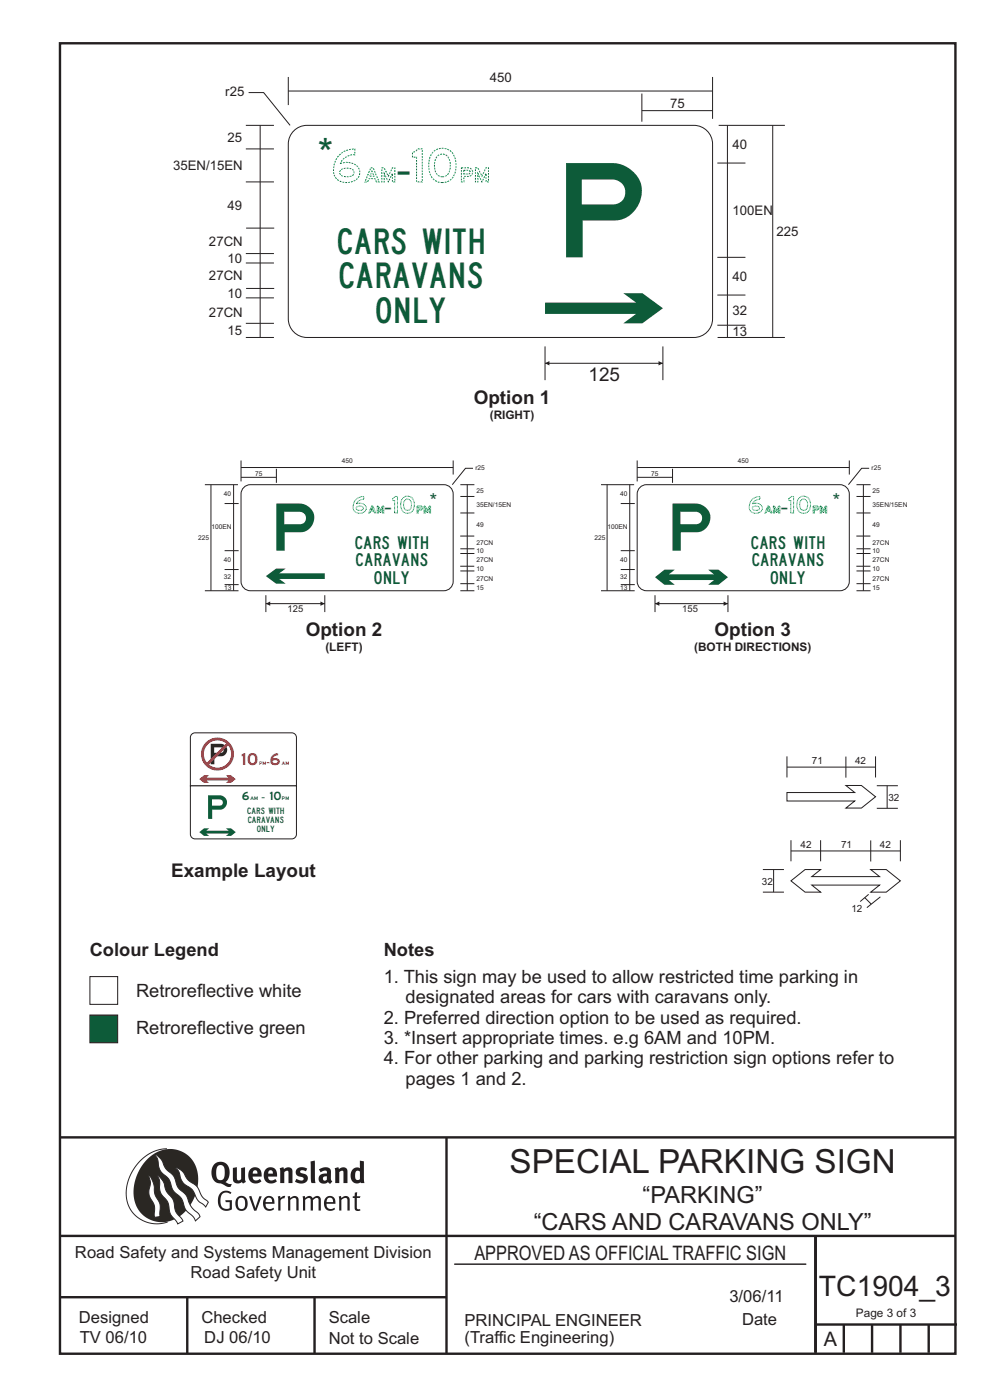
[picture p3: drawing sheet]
<svg xmlns="http://www.w3.org/2000/svg" width="210mm" height="297mm" viewBox="0 0 210 297" stroke-linecap="round" stroke-linejoin="round" font-family="sans-serif">
<g fill="none" stroke="#231f20" stroke-width=".51">
<path d="M12.7 9.2h190v278h-190zM12.7 241.3h190M94.7 241.4v45.8M12.7 275.2h82M12.7 262.2h190.1M39.7 275.2v12M66.7 275.2v12M173 262.1v24.9M173 281h30M179 281v6M185 281v6M191 281v6"/>
<path d="M197 281v6"/>
</g>
<path d="M96.4 268.2h74.6" fill="none" stroke="#231f20" stroke-width=".21"/>
<path d="M35.4 243.7a9.5 9.5 0 0 0-8.6 10.4 6.5 6.5 0 0 0 8.8 5.1" fill="none" stroke="#2a2723" stroke-width=".21"/>
<path d="M31.3 245.9a6.1 6.1 0 0 1 7.3-1.6 6.1 6.1 0 0 1 3.4 6.6 8.8 8.8 0 0 1-7.2 8.4 6.1 6.1 0 0 1-6.4-7.5 10.5 10.5 0 0 1 2.9-5.9z" fill-rule="evenodd" fill="#2a2723"/>
<g fill="#fff" stroke="#2a2723" stroke-width=".21">
<path d="M31.6 249.3l.3 .3 .6 1.2 .4 2.6 1 2 .1 2.7-1.2 .1-.1-2.4-.9-1.8-.2-.7 .3-2.4z" fill-rule="evenodd"/>
<path d="M37.2 247.7l.5 .1 .9 .6 1.3 1.9 1.9 1.5 1.1 2.1 1.3 1.2-.6 1-1.6-1.5-1.2-2.2-2-1.5-.5-.9-.4-1.5z" fill-rule="evenodd"/>
<path d="M32.8 244.9l.4 .1 .9 .8 1 2.1 1.7 1.5 1 2.5 1.6 1.6 1.2 2.5 1.6 1.6 .2 .5-.9 .9-.5-.9-1.6-1.5-1-2.4-1.7-1.7-.9-2.4-1.8-1.7-.3-.9-.3-1.6z" fill-rule="evenodd"/>
<path d="M33.4 249.4l.5 .3 .7 .9 .7 2.1 1.5 1.9 .5 2.5 1.5 1.8v.1l-1.1 .6-1.6-2.1-.6-2.5-1.4-1.9-.3-1v-1.6z" fill-rule="evenodd"/>
</g>
<g fill="#231f20">
<path d="M46.8 253.1l.5-.4 .7-.1 .6 .1 .5 .3-.2 .3-.9-.3-.8 .2-.3 .7-.1 1.1 .1 .6 .3 .5 .5 .3h.6l.4-.1v-1.3h-.8l-.1-.4h1.4v2l-.7 .2-.8 .1-.6-.3-.5-.4-.3-.8-.1-1 .2-.7z" fill-rule="evenodd"/>
<path d="M50.7 254.3l.7-.2 .5 .5 .1 1.2-.2 .4-.3 .2h-.5l-.4-.3-.2-1.1zM50.4 254l-.5 1.1 .3 1.2 .7 .5 1-.1 .4-.4 .2-.5v-.8l-.2-.7-.3-.4-.5-.2h-.6z" fill-rule="evenodd"/>
<path d="M52.8 253.8l.5-.1 .9 2.6 .8-2.5h.5l-1.1 3h-.5z" fill-rule="evenodd"/>
<path d="M56.6 254.2l.4-.1 .4 .1 .2 .3 .1 .5h-1.4zM56.2 254l-.4 1v.7l.3 .6 .4 .4 .5 .2 1.1-.3 .1-.1-.2-.3-.6 .3-.7-.2-.3-.2-.1-.6v-.1h1.9l-.2-1.2-.8-.5-.5 .1z" fill-rule="evenodd"/>
<path d="M58.9 253.8l.5-.1 .1 .5 .4-.4 .6-.1-.2 .5-.4 .1-.4 .3v2.2h-.5z" fill-rule="evenodd"/>
<path d="M61 253.8l.5-.1a.24 .24 0 0 0 .1 .4 .24 .24 0 0 0 .3-.2l.8-.2 .6 .5v2.6h-.4l-.1-2.3-.1-.3-.3-.1-.8 .5v2.2h-.5z" fill-rule="evenodd"/>
<path d="M64.2 253.8l.4-.1a.23 .23 0 0 0 .2 .4 .23 .23 0 0 0 .3-.2l.5-.2 .6 .2a.23 .23 0 0 0 .2 .2 .23 .23 0 0 0 .2-.1l.8-.3 .6 .4 .1 2.7h-.5v-2.3l-.1-.3-.3-.1-.8 .5v2.2h-.5v-2.3l-.1-.3-.3-.1-.8 .4v2.3h-.4z" fill-rule="evenodd"/>
<path d="M69.5 254.2l.5-.1 .4 .1 .3 .8h-1.4zM69.2 254l-.5 1 .1 .7 .2 .6 .4 .4 .4 .2 1.1-.3 .2-.1-.2-.3-.6 .3-.7-.2-.3-.4v-.5h1.9l-.2-1.2-.4-.3-.5-.2-.5 .1z" fill-rule="evenodd"/>
<path d="M71.8 253.8l.5-.1a.24 .24 0 0 0 .1 .4 .24 .24 0 0 0 .4-.2l.7-.2 .6 .5 .1 2.6h-.5v-2.3l-.1-.3-.3-.1-.9 .5v2.2h-.4z" fill-rule="evenodd"/>
<path d="M75.3 253l.5-.1-.1 .9h.8l-.2 .3h-.6v2.2l.2 .2h.5v.3l-.2 .1-.6-.1-.4-.3v-2.4h-.4v-.3h.4z" fill-rule="evenodd"/>
<path d="M46.2 247.4l.4-.2h.4l.6 .6v1.8l-.2 .5-.3 .2h-.8l-.3-.6-.1-1.5zM45.5 246.9l-.4 .7-.2 .8v1l.3 .9 .7 .6 1 .2 1.6 .7 .4-.1 .3-.5h-.6l-.8-.4 .7-1 .2-1.5a1.91 1.91 0 0 0-1.1-1.7 1.91 1.91 0 0 0-2.1 .3z" fill-rule="evenodd"/>
<path d="M49.4 247.8l.8-.2 .1 2.5 .1 .2 .3 .1 .5-.3v-2.3l.8-.2v2.6l.2 .5-.7 .3a.39 .39 0 0 0-.7 0h-.8l-.5-.4z" fill-rule="evenodd"/>
<path d="M53.8 248.4l.3-.1h.3l.2 .7h-1zM53.1 248l-.3 .5-.1 .8v.7l.4 .6 .5 .4 .6 .1 .7-.1 .6-.4-.4-.5-.4 .3h-.5l-.4-.2-.2-.3v-.3h1.9l-.1-1-.3-.6-1-.4-.5 .1z" fill-rule="evenodd"/>
<path d="M57.1 248.4l.2-.1h.4l.2 .7h-1zM56.4 248l-.3 .6-.2 .8 .2 .7 .3 .5 .5 .4 .6 .1 .6-.1 .6-.4-.3-.5-.6 .3h-.5l-.4-.6v-.2h1.9l-.1-1-.3-.6-.5-.3-.5-.1-.5 .1z" fill-rule="evenodd"/>
<path d="M59.3 247.8l.8-.2 .1 .4 1-.4 .7 .3 .1 .5v2.6h-.8v-2.3l-.3-.3-.6 .3v2.3h-.9z" fill-rule="evenodd"/>
<path d="M63 248l.9-.4 1.3 .3-.3 .6-.9-.2-.3 .2 .1 .3 1 .3 .4 .4v.8l-.4 .6-1.1 .2-1.1-.4 .3-.6 1 .3h.3l.2-.3-.1-.3-1-.3-.4-.3-.2-.6z" fill-rule="evenodd"/>
<path d="M68.6 249.7l.7-.2v.7l-.3 .3-.3-.1-.2-.3zM67.7 248.1l.3 .6 .8-.4 .5 .2a.35 .35 0 0 1 0 .5 .35 .35 0 0 1-.5 0l-1 .4-.2 .9 .2 .4 .3 .3h1.1a.49 .49 0 0 1 .8 .2l.5-.6-.3-.4v-1.7l-.2-.5-.4-.3-.6-.1z" fill-rule="evenodd"/>
<path d="M71 247.8l.8-.2 .1 .4 1-.4 .6 .3 .2 .5v2.6h-.8v-2.3l-.3-.3-.6 .3v2.3h-.9z" fill-rule="evenodd"/>
<path d="M75.6 248.5l.3-.1 .4 .2v1.5l-.3 .2-.4-.1-.2-.3v-.9zM76.3 246.2v1.3a.19 .19 0 0 1 0 .3 .19 .19 0 0 1-.3-.1l-.8 .1-.6 .5-.2 .9 .1 1 .3 .5 .6 .3h.6l.5-.2v.2h.8l-.1-4.6z" fill-rule="evenodd"/>
<path d="M65.9 246.4l.9-.2 .1 4.8h-.8l-.1-.3z" fill-rule="evenodd"/>
</g>
<path d="M19.1 215.3h5.9v5.9h-5.9z" fill-rule="evenodd" fill="#0d5b39" stroke="#231f20" stroke-width=".21"/>
<g fill="#fff" stroke="#231f20" stroke-width=".21">
<path d="M19.1 207.2h5.9v5.9h-5.9z" fill-rule="evenodd"/>
<path d="M135.7 103.4l.9-.5 .5-.1h41.1a1.99 1.99 0 0 1 2 2v18.5a1.99 1.99 0 0 1-2 2h-41.1a1.99 1.99 0 0 1-1.9-2v-18.5v-.5z" fill-rule="evenodd"/>
</g>
<g fill="none" stroke="#231f20" stroke-width=".21">
<path d="M135.2 99.2h45M135.2 97.7v4.4M142.7 99.5v2.9M180.2 97.7v3M184.4 99.3h-1.6l-2.8 3.5M135.2 101.3h7.5M181.7 113.7h2.9M181.7 108.8h3M181.7 117.4h3M181.7 102.8h3M183.1 102.8v2.5M183.1 117.4v2.7"/>
<path d="M183.1 108.8v7.6M181.7 120.1h2.9M181.7 121.1h3M181.7 125.3h3M181.7 123.8h3M183.1 121.1v4.2"/>
</g>
<path d="M142.7 106.8v10h1.7v-3.9h3.6l1.1-.3 .7-.6 .6-.8 .3-1v-.9l-.3-.7-.5-.7-.7-.6-.8-.4zM144.3 108.6l3.8 .1 .7 .7v1l-.3 .5-.7 .3h-3.5z" fill-rule="evenodd" fill="#0d5b39"/>
<path d="M181.7 105.3h3M181.7 116.4h3M183.1 105.3v3.5M183.1 116.4v1M183.1 120.1v1" fill="none" stroke="#231f20" stroke-width=".21"/>
<path d="M138.9 122.5l2-1.6h2.2l-1.2 1h9.6l-1.3-1h2.2l2 1.6-2 1.5h-2.2l1.3-.9h-9.6l1.2 .9h-2.2z" fill-rule="evenodd" fill="#0d5b39"/>
<path d="M138.9 126.3v3.5M138.9 128.1h15.5M154.4 126.3v3.5" fill="none" stroke="#231f20" stroke-width=".21"/>
<g fill="#231f20">
<path d="M153.5 127.6l.9 .5-.9 .4z"/>
<path d="M138.9 128.1l1-.5v.9z"/>
</g>
<path d="M127.5 102.8h7M128.8 102.8v22.5M131.7 116.8h3M131.7 106.8h3M133.6 102.8v22.5M127.5 125.3h7.1M131.7 124h3M131.7 120.8h3" fill="none" stroke="#231f20" stroke-width=".21"/>
<path d="M51.7 103.4l.9-.5 .5-.1h41a1.99 1.99 0 0 1 2 2v18.5a1.99 1.99 0 0 1-2 2h-41a1.99 1.99 0 0 1-2-2v-18.5l.1-.5z" fill-rule="evenodd" fill="#fff" stroke="#231f20" stroke-width=".21"/>
<g fill="none" stroke="#231f20" stroke-width=".21">
<path d="M51.1 99.2h45M51.1 97.7v4.4M58.6 99.5v2.9M96.1 97.7v3M100.3 99.3h-1.6l-2.8 3.5M51.1 101.3h7.5M97.6 113.7h3M97.6 108.8h3M97.6 117.4h3M97.6 102.8h3M99.1 102.8v2.5M99.1 117.4v2.7"/>
<path d="M99.1 108.8v7.6M97.6 120.1h3M97.6 121.1h3M97.6 125.3h3M97.6 123.8h3M99.1 121.1v4.2"/>
</g>
<path d="M58.6 106.8v10h1.8v-3.9h3.6l1.1-.3 .7-.6 .5-.8 .3-1v-.9l-.2-.7-.5-.7-.7-.6-.8-.4zM60.3 108.6l3.8 .1 .7 .7v1l-.4 .5-.6 .3h-3.5z" fill-rule="evenodd" fill="#0d5b39"/>
<g fill="none" stroke="#231f20" stroke-width=".21">
<path d="M43.5 102.8h7M44.7 102.8v22.5M47.6 116.8h3M47.6 106.8h3M49.6 102.8v22.5M97.6 105.3h3M97.6 116.4h3M99.1 105.3v3.5M99.1 116.4v1M43.5 125.3h7.1M47.6 124h3M47.6 120.8h3"/>
<path d="M99.1 120.1v1"/>
</g>
<path d="M56.4 122.2l2.2-1.6h2l-1.4 1h9.7v1.2h-9.7l1.4 1h-2z" fill-rule="evenodd" fill="#0d5b39"/>
<path d="M56.4 126.3v3.5M56.4 128.1h12.5M68.9 126.3v3.5" fill="none" stroke="#231f20" stroke-width=".21"/>
<g fill="#231f20">
<path d="M68 127.6l.9 .5-.9 .4z"/>
<path d="M56.4 128.1l.9-.5v.9z"/>
</g>
<path d="M62.3 27.8a3.9 3.9 0 0 1 2.8-1.2h82.1a4 4 0 0 1 4 4v37a4 4 0 0 1-4 4h-82.1a4 4 0 0 1-3.9-4v-37a3.9 3.9 0 0 1 1.1-2.8z" fill-rule="evenodd" fill="#fff" stroke="#231f20" stroke-width=".21"/>
<g fill="none" stroke="#231f20" stroke-width=".21">
<path d="M52.7 19.6h3.2l5.6 7M61.2 19.3h90M61.2 16.3v6M136.2 19.9v5.9M151.2 16.3v8.9M52.1 38.6h6M52.1 26.6h6M55.2 38.6v15.2M55.2 26.6v5M136.2 23.5h15M52.1 55.8h6M52.2 48.4h6"/>
<path d="M55.2 55.8v5.4M52.1 63.2h6M52.1 71.6h6M52.1 68.6h6M52.2 61.2h6M55.2 63.2v8.4"/>
</g>
<path d="M120.1 34.6v20h3.5v-7.8h7.2l1.1-.3 1.1-.4 1.4-1.2 1.1-1.6 .6-1.9v-1.9l-.5-1.4-1-1.4-1.4-1.2-1.6-.7-1.6-.2zM123.4 38.1h6.5l1.1 .2 .9 .6 .5 .8 .2 1-.2 1.1-.7 1-1.3 .5-7 .1z" fill-rule="evenodd" fill="#0d5b39"/>
<g fill="none" stroke="#231f20" stroke-width=".21">
<path d="M52.1 31.6h6M55.2 31.6v7M152.2 34.6h5.9M152.4 26.6h14.1M154.3 26.6v45M163.9 26.6v45M52.1 53.8h6M55.2 53.8v2M152.2 54.6h5.9M55.2 61.2v2M152.2 69h5.9M152.2 62.6h5.9"/>
<path d="M152.2 71.6h14.3"/>
</g>
<path d="M115.6 64.2h19.3l-2.7-2h4.1l4.3 3.2-4.3 3.2h-4.1l2.7-2h-19.3z" fill-rule="evenodd" fill="#0d5b39"/>
<path d="M115.6 73.5v7.1M115.6 77.1h25M140.6 73.5v7.1" fill="none" stroke="#231f20" stroke-width=".21"/>
<g fill="#231f20">
<path d="M115.6 77.1l.9-.5v.9z"/>
<path d="M139.7 76.6l.9 .5-.9 .4z"/>
</g>
<path d="M40.7 155.8l.7-.3h20.5a.99 .99 0 0 1 1 1v10.2h-22.5v-10.2z" fill-rule="evenodd" fill="#fff" stroke="#231f20" stroke-width=".21"/>
<path d="M42.3 165.3l1-.8h1.1l-.7 .5h4.8l-.6-.5h1.1l1 .8-1 .8h-1.1l.6-.5h-4.8l.7 .5h-1.1z" fill-rule="evenodd" fill="#ee1d23"/>
<path d="M44.7 157.8v4.3h.8v-1.7h1.5l.5-.1 .6-.6 .1-.8-.4-.7-.6-.4zM45.4 158.5l1.7 .1 .3 .3v.5l-.4 .3h-1.6z" fill-rule="evenodd" fill="#2a2723"/>
<path d="M42.6 160a3.5 3.5 0 0 0 7 0 3.5 3.5 0 0 0-7 0zM48.4 158.1l-4.1 4.1 .8 .4 .8 .2a2.92 2.92 0 0 0 2.8-1.5 2.92 2.92 0 0 0-.3-3.2zM44.1 157.9a2.94 2.94 0 0 1 3.9-.2l-4.1 4.1-.4-.7-.2-.9a2.88 2.88 0 0 1 .8-2.3z" fill-rule="evenodd" fill="#ee222d"/>
<path d="M40.4 166.7h22.5v10.3a.99 .99 0 0 1-1 1h-20.5a.99 .99 0 0 1-1-1z" fill-rule="evenodd" fill="#fff" stroke="#231f20" stroke-width=".21"/>
<g fill="#0d5b39">
<path d="M42.3 176.5l1-.8h1.1l-.7 .5h4.8l-.6-.5h1.1l1 .8-1 .8h-1.1l.6-.5h-4.8l.7 .5h-1.1z" fill-rule="evenodd"/>
<path d="M44.1 168.7v5h.9v-1.9h1.8l.6-.2 .6-.7 .1-1-.4-.7-.7-.4zM45 169.6h1.9l.3 .4v.5l-.5 .4h-1.7z" fill-rule="evenodd"/>
</g>
<g fill="none" stroke="#231f20" stroke-width=".21">
<path d="M166.9 168.1h14.4l-1.9-1.5h3.3l3 2.4-3 2.4h-3.3l1.9-1.5h-14.4zM166.9 160.5v4.4M166.9 162.7h18.8M167.8 178.2v4.5M174.1 178.2v4.5M179.4 160.5v4.5M184.7 178.3v4.5M185.7 160.5v4.4M188.2 166.7v4.8M190.5 166.7h-4.5M190.5 171.5h-4.5M191 178.2v4.5"/>
<path d="M161.8 184.5h4.5M161.8 189.3h4.5M164.1 184.5v4.8M167.8 180.5h23.2M167.8 186.9l3-2.4h3.3l-1.9 1.5h14.4l-1.9-1.5h3.3l3 2.4-3 2.4h-3.3l1.9-1.5h-14.4l1.9 1.5h-3.3zM183.4 190.4l1.4 1.4M184.3 189.7l-1.8 1.6M186.7 190.3l-2.8 2.3"/>
</g>
<text font-size="8.5" fill="#0d5b39" x="67.4" y="35.4">*</text>
<text font-size="7.1" fill="#231f20" x="108.1" y="248.8">SPECIAL PARKING SIGN</text>
<g font-size="7" fill="#00a54f">
<text x="70.7" y="38.6">6</text>
<text x="87.5" y="38.6">10</text>
</g>
<text font-size="6" fill="#231f20" x="173.7" y="275">TC1904_3</text>
<g font-size="5.4" fill="#0d5b39">
<text x="71.8" y="53.8">CARS WITH</text>
<text x="72.1" y="61.2">CARAVANS</text>
<text x="79.9" y="68.6">ONLY</text>
</g>
<text font-size="5" fill="#0d5b39" x="84.4" y="38.6">-</text>
<g font-size="5" fill="#231f20">
<text x="136.3" y="255.1">“PARKING”</text>
<text x="113.2" y="261">“CARS AND CARAVANS ONLY”</text>
</g>
<g font-size="4.2" fill="#231f20">
<text x="100.6" y="267.2">APPROVED AS OFFICIAL TRAFFIC SIGN</text>
<text x="174.7" y="285.6">A</text>
</g>
<g font-size="4" fill="#231f20">
<text x="124.9" y="80.8">125</text>
<text x="100.5" y="85.8">Option 1</text>
<text x="64.9" y="134.9">Option 2</text>
<text x="151.6" y="134.9">Option 3</text>
<text x="36.3" y="185.9">Example Layout</text>
</g>
<g font-size="4" fill="#0d5b39">
<text x="91.2" y="107.6">*</text>
<text x="176.7" y="107.6">*</text>
</g>
<g font-size="3.9" fill="#231f20">
<text x="19" y="202.8">Colour Legend</text>
<text x="81.4" y="202.7">Notes</text>
<text x="81.4" y="208.5">1. This sign may be used to allow restricted time parking in</text>
<text x="28.9" y="211.6">Retroreflective white</text>
<text x="86" y="212.8">designated areas for cars with caravans only.</text>
<text x="28.9" y="219.3">Retroreflective green</text>
<text x="81.4" y="217.1">2. Preferred direction option to be used as required.</text>
<text x="81.4" y="221.5">3. *Insert appropriate times. e.g 6AM and 10PM.</text>
<text x="81.4" y="225.8">4. For other parking and parking restriction sign options refer to</text>
<text x="86" y="230.1">pages 1 and 2.</text>
</g>
<g font-size="3.5" fill="#00a54f">
<text x="74.9" y="108.8">6</text>
<text x="83.3" y="108.8">10</text>
<text x="158.9" y="108.8">6</text>
<text x="167.3" y="108.8">10</text>
</g>
<g font-size="3.5" fill="#231f20">
<text x="15.9" y="266.8">Road Safety and Systems Management Division</text>
<text x="40.4" y="271.1">Road Safety Unit</text>
<text x="16.7" y="280.6">Designed</text>
<text x="42.7" y="280.6">Checked</text>
<text x="69.7" y="280.6">Scale</text>
<text x="98.5" y="281.3">PRINCIPAL ENGINEER</text>
<text x="154.7" y="276.2">3/06/11</text>
<text x="157.4" y="281.2">Date</text>
<text x="16.9" y="284.8">TV 06/10</text>
<text x="43.3" y="284.9">DJ 06/10</text>
<text x="69.7" y="285.2">Not to Scale</text>
<text x="98.5" y="284.8">(Traffic Engineering)</text>
</g>
<g font-size="3" fill="#00a54f">
<text x="77.4" y="38.6">AM</text>
<text x="97.9" y="38.6">PM</text>
</g>
<g font-size="2.8" fill="#231f20">
<text x="103.9" y="17.4">450</text>
<text x="47.8" y="20.4">r25</text>
<text x="142.2" y="22.9">75</text>
<text x="48.3" y="30.1">25</text>
<text x="155.4" y="31.6">40</text>
<text x="36.7" y="36.1">35EN/15EN</text>
<text x="48.3" y="44.5">49</text>
<text x="155.4" y="45.6">100EN</text>
<text x="44.3" y="52.1">27CN</text>
<text x="164.7" y="50.1">225</text>
<text x="44.3" y="59.5">27CN</text>
<text x="48.3" y="55.8">10</text>
<text x="155.4" y="59.6">40</text>
<text x="48.3" y="63.2">10</text>
<text x="44.3" y="67.3">27CN</text>
<text x="48.3" y="71.1">15</text>
<text x="155.4" y="66.8">32</text>
<text x="155.4" y="71.3">13</text>
</g>
<g font-size="2.7" fill="#0d5b39">
<text x="75.4" y="116.4">CARS WITH</text>
<text x="159.4" y="116.4">CARS WITH</text>
<text x="75.6" y="120.1">CARAVANS</text>
<text x="79.5" y="123.8">ONLY</text>
<text x="159.6" y="120.1">CARAVANS</text>
<text x="163.5" y="123.8">ONLY</text>
</g>
<g font-size="2.5" fill="#231f20">
<text x="103.9" y="88.9">(RIGHT)</text>
<text x="69" y="138.1">(LEFT)</text>
<text x="147.3" y="138.1">(BOTH DIRECTIONS)</text>
<text x="181.6" y="279.4">Page 3 of 3</text>
</g>
<g font-size="2.5" fill="#0d5b39">
<text x="81.7" y="108.8">-</text>
<text x="165.8" y="108.8">-</text>
</g>
<g font-size="2.5" fill="#ee1d23">
<text x="51.3" y="162.3">10</text>
<text x="57.4" y="162.3">6</text>
</g>
<g font-size="2.1" fill="#231f20">
<text x="172.2" y="162.1">71</text>
<text x="181.4" y="162.1">42</text>
<text x="188.4" y="169.9">32</text>
<text x="169.8" y="179.9">42</text>
<text x="178.4" y="179.9">71</text>
<text x="186.7" y="179.9">42</text>
<text x="161.6" y="187.7">32</text>
<text x="180.6" y="193.5">12</text>
</g>
<g font-size="2" fill="#231f20">
<text x="61" y="129.9">125</text>
<text x="144.7" y="129.9">155</text>
</g>
<g font-size="1.7" fill="#0d5b39">
<text x="51.4" y="169.7">6</text>
<text x="57.3" y="169.7">10</text>
</g>
<g font-size="1.5" fill="#00a54f">
<text x="78.2" y="108.8">AM</text>
<text x="88.5" y="108.8">PM</text>
<text x="162.3" y="108.8">AM</text>
<text x="172.5" y="108.8">PM</text>
</g>
<g font-size="1.4" fill="#231f20">
<text x="54.1" y="101">75</text>
<text x="72.5" y="98.2">450</text>
<text x="100.8" y="99.7">r25</text>
<text x="138.2" y="101">75</text>
<text x="156.5" y="98.2">450</text>
<text x="184.9" y="99.7">r25</text>
<text x="47.5" y="105.3">40</text>
<text x="101.1" y="104.6">25</text>
<text x="101.1" y="107.6">35EN/15EN</text>
<text x="131.5" y="105.3">40</text>
<text x="185.1" y="104.6">25</text>
<text x="185.1" y="107.6">35EN/15EN</text>
<text x="44.8" y="112.3">100EN</text>
<text x="101.1" y="111.8">49</text>
<text x="128.9" y="112.3">100EN</text>
<text x="185.1" y="111.8">49</text>
<text x="42.1" y="114.6">225</text>
<text x="47.5" y="119.3">40</text>
<text x="101.1" y="119.3">27CN</text>
<text x="101.1" y="117.4">10</text>
<text x="101.1" y="115.6">27CN</text>
<text x="126.1" y="114.6">225</text>
<text x="131.5" y="119.3">40</text>
<text x="185.1" y="119.3">27CN</text>
<text x="185.1" y="117.4">10</text>
<text x="185.1" y="115.6">27CN</text>
<text x="47.5" y="122.9">32</text>
<text x="47.5" y="125.2">13</text>
<text x="101.1" y="123.2">27CN</text>
<text x="101.1" y="125.1">15</text>
<text x="101.1" y="121.1">10</text>
<text x="131.5" y="122.9">32</text>
<text x="131.5" y="125.2">13</text>
<text x="185.1" y="123.2">27CN</text>
<text x="185.1" y="125.1">15</text>
<text x="185.1" y="121.1">10</text>
</g>
<g font-size="1.4" fill="#0d5b39">
<text x="52.5" y="172.8">CARS WITH</text>
<text x="52.6" y="174.6">CARAVANS</text>
<text x="54.6" y="176.5">ONLY</text>
</g>
<text font-size="1.2" fill="#ee1d23" x="56.6" y="162.3">-</text>
<text font-size="1.2" fill="#0d5b39" x="55.5" y="169.7">-</text>
<g font-size=".8" fill="#ee1d23">
<text x="55" y="162.3">PM</text>
<text x="59.8" y="162.3">AM</text>
</g>
<g font-size=".8" fill="#0d5b39">
<text x="53.1" y="169.7">AM</text>
<text x="59.9" y="169.7">PM</text>
</g>
</svg>
